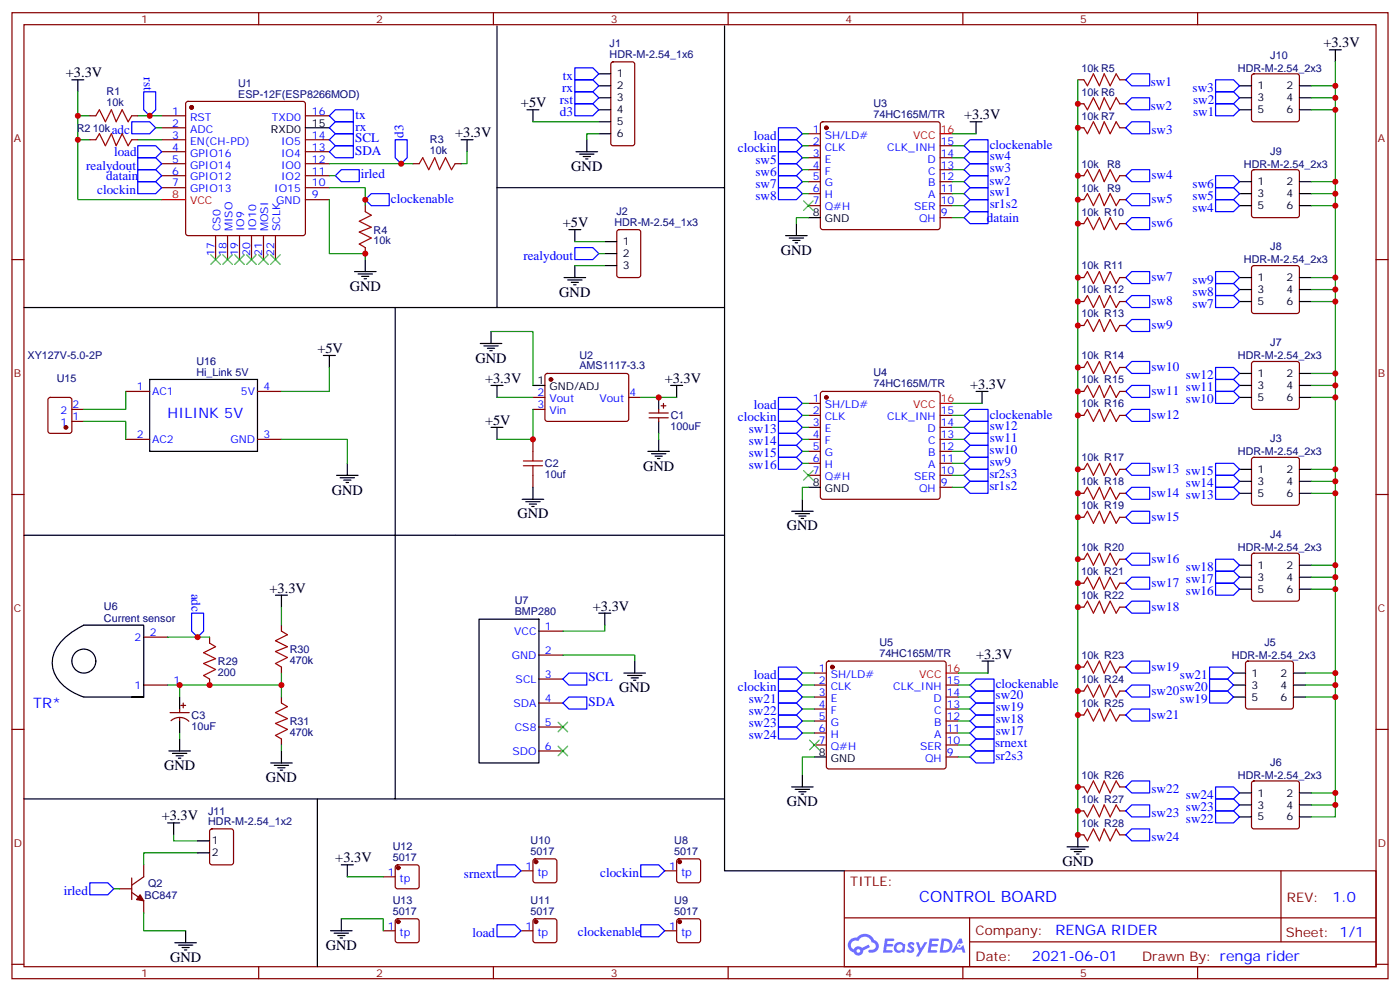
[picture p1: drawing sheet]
<svg xmlns="http://www.w3.org/2000/svg" width="412mm" height="292mm" viewBox="0 0 412 292" stroke-linecap="round" stroke-linejoin="round" font-family="sans-serif">
<g fill="none" stroke="#870000" stroke-width=".35">
<path d="M3.5 3.7h405.4v284.4h-405.4zM7.1 7.3h398.2v277.3h-398.2zM76.2 3.7v3.6M145.3 3.7v3.6M214.5 3.7v3.6M283.6 3.7v3.6M352.8 3.7v3.6M3.5 76.4h3.6M405.3 76.4h3.6M3.5 145.6h3.6M405.3 145.6h3.6M3.5 214.7h3.6"/>
<path d="M405.3 214.7h3.6M248.7 256.3h156.6v28.3h-156.6zM377.3 256.4v20.8M248.7 270.2h156.5M285.6 277.2h119.6M285.6 270.2v14.1M3.5 283.8h3.6M76.2 284.6v3.5M145.3 284.6v3.5M214.5 284.6v3.5M283.6 284.6v3.5M352.8 284.6v3.5"/>
<path d="M405.3 283.8h3.6"/>
</g>
<g fill="#5487ff">
<path d="M267.7 277.5a1.22 1.22 0 0 1 1.7 .3l-.4 .5a.47 .47 0 0 0-.3-.4 .47 .47 0 0 0-.5 .2l.1 .3a1.14 1.14 0 0 1 .8 1.7 1.14 1.14 0 0 1-1.9 0l-.2-.2 .5-.5 .7 .4a.29 .29 0 0 0 .3-.3 .29 .29 0 0 0-.2-.3 1.04 1.04 0 0 1-.6-1.7z"/>
<path d="M260.7 276.3h2.4l.3 .1-.2 .5-1.8 .1-.1 .9h1.5l.3 .3-.3 .4h-1.6l-.2 1.1h1.7l.2 .3-.2 .4h-2.6z"/>
<path d="M273.8 276.3h2.4l.3 .1-.1 .5-1.8 .1-.2 .9h1.6l.3 .3-.4 .4h-1.6l-.1 1.1h1.7l.2 .3-.2 .4h-2.6z"/>
<path d="M282.6 276.3h.7l.3 1.2-.6 .3a.69 .69 0 0 0-1 .3 .69 .69 0 0 0 .4 1 .69 .69 0 0 0 .9-.6l.5-.3 .6 2.2h-.8l-.2-.9h-1.8l-.5 .9h-.8z"/>
<path d="M269.8 277.3h.8l.6 1.9 1.1-1.9h.9l-2.6 4.2h-.8l.9-1.5z"/>
<path d="M277.4 276.3l-.6 4.1h1.3a2.11 2.11 0 0 0 2.5-2.1 2.11 2.11 0 0 0-2.5-2zM278.1 277a1.39 1.39 0 0 1 1.7 1.4 1.39 1.39 0 0 1-1.8 1.3h-.3z"/>
<path d="M263.7 277.9a1.54 1.54 0 0 0-.1 2.1 1.54 1.54 0 0 0 2.2 .2l.6 .2 .3-2.3-.2-.2-.4-.1a1.49 1.49 0 0 0-2.4 .1zM264 278.9a.94 .94 0 0 1 1.8 0 .94 .94 0 0 1-1.8 0z"/>
<path d="M250.4 276.6a2.18 2.18 0 0 0 1.1 3.8 1.44 1.44 0 0 0 1.6 .9 1.44 1.44 0 0 0 1.2-1.5l2-1-.5-.7-1.9 .9a1.47 1.47 0 0 0-2.4 .5 1.39 1.39 0 0 1-.7-2 1.39 1.39 0 0 1 2-.5 2.12 2.12 0 0 1 2.2-1.3 2.12 2.12 0 0 1 1.9 1.7 1.14 1.14 0 0 1 1.1 1.4 1.14 1.14 0 0 1-1.7 .8 .43 .43 0 0 0-.5 .3 .43 .43 0 0 0 .4 .5 1.98 1.98 0 0 0 2.5-1.2 1.98 1.98 0 0 0-1.2-2.5 3.1 3.1 0 0 0-5.3-.7l-.9 .1zM252.3 279.9a.55 .55 0 0 1 1.1 0 .55 .55 0 0 1-1.1 0z"/>
<circle cx="282.6" cy="278.4" r=".26"/>
</g>
<g fill="#870000" stroke="#870000" stroke-width=".35">
<path d="M41.3 263.4l1 1.7-2.1-.3z"/>
<circle cx="56.4" cy="31.6" r=".53"/>
<circle cx="162.3" cy="111.7" r=".53"/>
<circle cx="243.4" cy="37.6" r=".53"/>
<circle cx="243.4" cy="117" r=".53"/>
<circle cx="245.2" cy="196.4" r=".53"/>
<circle cx="200.2" cy="253.7" r=".53"/>
<circle cx="200.2" cy="271.3" r=".53"/>
<circle cx="157.9" cy="253.7" r=".53"/>
<circle cx="157.9" cy="271.3" r=".53"/>
<circle cx="117.3" cy="255.4" r=".53"/>
<circle cx="117.3" cy="271.3" r=".53"/>
<circle cx="19.4" cy="125.8" r=".53"/>
</g>
<g fill="none" stroke="#870000" stroke-width=".35">
<path d="M180.2 18.4l.4-.2h5.7l.6 .4 .1 23.6-.5 .6-5.9 .1-.6-.5-.1-23.5zM26.5 34.1h1.7M38.8 34.1h1.8M47.6 34.1h7.1M47.6 37.6h7.1M54.9 30.1l.5-.3h33.9l.5 .3 .2 .5v38.1l-.3 .4-.4 .3h-33.9l-.5-.3-.2-.4v-38.1zM90 34.1h7M238.1 39.4h3.6M241.9 36l.5-.2h33.8l.5 .2 .2 .5v30.4l-.2 .5-.5 .2h-33.8l-.5-.2-.2-.5v-30.4zM317.5 37.6h1.8M317.5 23.5h1.8M317.5 30.6h1.8"/>
<path d="M329.8 37.6h1.8M329.8 23.5h1.8M329.8 30.6h1.8M368.9 21.9l.5-.2h12.7l.5 .2 .2 .5v12.7l-.3 .5-.4 .2h-12.7l-.5-.2-.2-.5v-12.7zM26.5 41.1h1.7M38.8 41.1h1.8M47.6 41.1h7.1M47.6 44.7h7.1M47.6 48.2h7.1M47.6 51.7h7.1M47.6 55.2h7.1M90 41.1h7"/>
<path d="M90 44.7h7M90 48.2h7M90 51.7h7M90 55.2h7M90 58.8h7M121.7 48.2h1.8M134.1 48.2h1.7M238.1 42.9h3.6M238.1 46.4h3.6M238.1 50h3.6M238.1 53.5h3.6M238.1 57h3.6"/>
<path d="M276.9 42.9h3.6M276.9 46.4h3.6M276.9 50h3.6M276.9 53.5h3.6M276.9 57h3.6M317.5 51.7h1.8M317.5 58.8h1.8M329.8 51.7h1.8M329.8 58.8h1.8M368.9 50.2l.5-.2h12.7l.5 .2 .2 .5v12.7l-.3 .5-.4 .2h-12.7l-.5-.3-.2-.4v-12.7zM63.5 69.4v7M67 69.4v7"/>
<path d="M70.6 69.4v7M74.1 69.4v7M77.6 69.4v7M81.1 69.4v7M107.6 60.5v1.8M107.6 72.9v1.7M181.9 67.8l.5-.2h5.6l.7 .4v13l-.4 .6-5.9 .1-.7-.5v-12.9zM238.1 60.5h3.6M276.9 60.5h3.6M276.9 64.1h3.6M317.5 65.8h1.8M329.8 65.8h1.8"/>
<path d="M368.9 78.4l.5-.2h12.7l.5 .2 .2 .5v12.7l-.3 .5-.4 .2h-12.7l-.5-.2-.2-.5v-12.7zM317.5 81.7h1.8M317.5 88.8h1.8M317.5 95.8h1.8M329.8 81.7h1.8M329.8 88.8h1.8M329.8 95.8h1.8M14.3 117.2l.5-.2h5.7l.6 .4 .1 9.5-.5 .6-5.9 .1-.6-.5-.1-9.4zM37 115.2h7.1M75.8 115.2h7.1M157 117h3.5M160.7 110.1l.5-.2 23.6 .1 .4 .6-.1 13-.6 .4h-23.6l-.4-.7v-12.7z"/>
<path d="M185.2 117h3.5M194.7 119.5h1.4M195.4 118.7v1.5M238.1 118.7h3.6M241.9 115.4l.5-.2h33.8l.5 .2 .2 .5v30.4l-.2 .5-.5 .2h-33.8l-.5-.3-.2-.4v-30.4zM317.5 108.2h1.8M317.5 115.2h1.8M329.8 108.2h1.8M329.8 115.2h1.8M368.9 106.6l.5-.2h12.7l.5 .2 .2 .5v12.7l-.3 .5-.4 .2h-12.7l-.5-.2-.2-.5v-12.7zM21.2 120.5h3.5M21.2 124h3.5"/>
<path d="M37 129.3h7.1M75.8 129.3h7.1M157 120.5h3.5M157 129.3v3.6M157 139.9v3.5M191.2 121.6h5.6M191.2 123h5.6M194 120.5v1.1M194 123v1M238.1 122.3h3.6M238.1 125.8h3.6M238.1 129.3h3.6"/>
<path d="M238.1 132.9h3.6M238.1 136.4h3.6M238.1 139.9h3.6M276.9 122.3h3.6M276.9 125.8h3.6M276.9 129.3h3.6M276.9 132.9h3.6M276.9 136.4h3.6M276.9 139.9h3.6M317.5 122.3h1.8M317.5 138.1h1.8M329.8 122.3h1.8"/>
<path d="M329.8 138.1h1.8M368.9 134.8l.5-.2h12.7l.5 .2 .2 .5v12.7l-.3 .5-.4 .2h-12.7l-.5-.2-.2-.5v-12.7zM276.9 143.4h3.6M317.5 145.2h1.8M317.5 152.3h1.8M329.8 145.2h1.8M329.8 152.3h1.8M317.5 164.6h1.8M317.5 171.7h1.8M317.5 178.7h1.8M329.8 164.6h1.8M329.8 171.7h1.8"/>
<path d="M329.8 178.7h1.8M368.9 163l.5-.2h12.7l.5 .2 .2 .5v12.7l-.3 .5-.4 .3h-12.7l-.5-.3-.2-.5v-12.7zM42.3 187.5h7.1M61.7 187.5v1.8M61.7 199.9v1.7M82.9 184v1.8M82.9 196.4v1.7M158.7 185.8h7.1M158.7 192.8h7.1M158.7 199.9h7.1M239.9 198.1h3.5M243.7 194.8l.4-.2h33.9l.5 .2 .2 .5v30.3l-.2 .5-.5 .2h-33.9l-.5-.2-.2-.5v-30.3z"/>
<path d="M317.5 196.4h1.8M329.8 196.4h1.8M367.1 194.8l.5-.2h12.7l.5 .2 .2 .5v12.7l-.2 .5-.5 .2h-12.7l-.5-.2-.2-.5v-12.7zM42.3 201.6h7.1M50.1 209.8h5.6M50.4 212.1a3.8 3.8 0 0 1 5.2 .2M52.9 208.7v1.1M52.9 211.2v1M53.3 207.6h1.4M54 206.9v1.5M82.9 205.2v1.7M82.9 217.5v1.8"/>
<path d="M158.7 206.9h7.1M158.7 214h7.1M239.9 201.6h3.5M239.9 205.2h3.5M239.9 208.7h3.5M239.9 212.2h3.5M239.9 215.8h3.5M239.9 219.3h3.5M278.7 201.6h3.5M278.7 205.2h3.5M278.7 208.7h3.5M278.7 212.2h3.5"/>
<path d="M278.7 215.8h3.5M278.7 219.3h3.5M317.5 203.4h1.8M317.5 210.5h1.8M329.8 203.4h1.8M329.8 210.5h1.8M158.7 221.1h7.1M278.7 222.8h3.5M317.5 231.6h1.8M317.5 238.7h1.8M329.8 231.6h1.8M329.8 238.7h1.8"/>
<path d="M368.9 230.1l.5-.2h12.7l.5 .2 .2 .5v12.7l-.3 .5-.4 .2h-12.7l-.5-.3-.2-.4v-12.7zM38.8 258.4v6.4M42.3 254.6v3.5l-3.5 2.5M62 244.2l.4-.2h5.7l.6 .4 .1 9.5-.5 .6-5.9 .1-.6-.5-.1-9.4zM112.9 258.1h3.5M116.7 254.8l.4-.2h5.7l.5 .2 .2 .5v5.6l-.3 .5-.4 .2h-5.7l-.5-.2-.2-.5v-5.6zM153.5 256.3h3.5M157.2 253l.5-.2h5.6l.5 .2 .2 .5v5.7l-.2 .4-.5 .3h-5.6l-.5-.3-.2-.4v-5.7zM195.8 256.3h3.5M199.6 253l.4-.2h5.7l.5 .2 .2 .5v5.7l-.3 .4-.4 .3h-5.7l-.5-.3-.2-.4v-5.7zM317.5 245.7h1.8M329.8 245.7h1.8"/>
<path d="M35.3 261.6h3.5M38.8 262.7l3.5 2.4v3.6M112.9 274h3.5M116.7 270.6l.4-.2h5.7l.5 .2 .2 .5v5.7l-.3 .5-.4 .2h-5.7l-.5-.2-.2-.5v-5.7zM153.5 274h3.5M157.2 270.6l.5-.2h5.6l.5 .2 .2 .5v5.7l-.2 .5-.5 .2h-5.6l-.5-.2-.2-.5v-5.7zM195.8 274h3.5M199.6 270.6l.4-.2h5.7l.5 .2 .2 .5v5.7l-.3 .5-.4 .2h-5.7l-.5-.2-.2-.5v-5.7z"/>
</g>
<path d="M276.9 39.4h3.6M47.6 58.8h7.1M276.9 118.7h3.6M278.7 198.1h3.5" fill="none" stroke="#f00" stroke-width=".35"/>
<g fill="none" stroke="#000" stroke-width=".35">
<path d="M146.4 7.6v82.9h-139.3M213.4 7.6v248.7h35.3M391.6 14.7h3.5M393.3 14.7v3.5M21.2 23.5h3.5M22.9 23.5v3.5M90 37.6h7M155.2 32.3h3.5M157 32.3v3.5M176.4 21.7h3.5M176.4 25.3h3.5M176.4 28.8h3.5"/>
<path d="M176.4 32.3h3.5M176.4 35.8h3.5M176.4 39.4h3.5M285.8 35.8h3.5M287.5 35.8v3.6M365.1 25.3h3.6M365.1 28.8h3.6M365.1 32.3h3.6M382.8 25.3h3.5M382.8 28.8h3.5M382.8 32.3h3.5M135.8 41.1h3.5"/>
<path d="M137.6 41.1v3.6M146.4 55.2h67M169.7 44.7h6.3M170.7 45.4h4.3M171.8 46.1h2.1M172.5 46.8h.7M172.9 41.1v3.6M365.1 53.5h3.6M365.1 57h3.6M382.8 53.5h3.5M382.8 57h3.5M104.4 79.9h6.4"/>
<path d="M107.6 76.4v3.5M167.6 67.6h3.5M169.3 67.6v3.5M169.3 78.2v3.5M178.2 78.2h3.5M178.2 71.1h3.5M178.2 74.6h3.5M231.4 69.4h6.4M232.5 70.1h4.2M233.5 70.8h2.2M234.2 71.5h.7M234.6 65.8v3.6"/>
<path d="M238.1 64.1h3.6M365.1 60.5h3.6M382.8 60.5h3.5M105.5 80.6h4.2M106.5 81.4h2.2M107.2 82.1h.7M116.4 90.5v144.7h-109.3M144.6 97.6v3.5M146.4 90.5h67M166.2 81.7h6.3M167.2 82.4h4.2M168.3 83.1h2.1"/>
<path d="M169 83.8h.7M365.1 81.7h3.6M365.1 85.2h3.6M365.1 88.8h3.6M382.8 81.7h3.5M382.8 85.2h3.5M382.8 88.8h3.5M44.1 111.7h31.7v21.2h-31.7zM95.2 104.6h3.6M97 104.6v3.6M141.5 101.1h6.3M142.5 101.8h4.3"/>
<path d="M143.6 102.5h2.1M144.3 103.2h.7M144.6 113.5h3.6M146.4 113.5v3.5M157 113.5h3.5M194 117v3.5M197.6 113.5h3.5M199.3 113.5v3.5M287.5 115.2h3.5M289.3 115.2v3.5M365.1 113.5h3.6M365.1 109.9h3.6"/>
<path d="M365.1 117h3.6M382.8 113.5h3.5M382.8 109.9h3.5M382.8 117h3.5M99.1 139.9h6.4M102.3 136.4v3.5M144.6 125.8h3.6M146.4 125.8v3.5M190.9 132.9h6.3M191.9 133.6h4.2M193 134.3h2.1M193.7 135h.7"/>
<path d="M194 124v3.6M194 129.3v3.6M365.1 138.1h3.6M382.8 138.1h3.5M7.1 157.6h206.3M100.2 140.6h4.2M101.2 141.3h2.2M102 142h.7M153.8 147h6.4M154.9 147.7h4.2M155.9 148.4h2.1M156.6 149.1h.7"/>
<path d="M157 143.4v3.6M233.2 150.5h6.3M234.2 151.2h4.3M235.3 151.9h2.1M236 152.6h.7M236.4 147v3.5M238.1 143.4h3.6M365.1 141.7h3.6M365.1 145.2h3.6M382.8 141.7h3.5M382.8 145.2h3.5M81.1 175.2h3.6"/>
<path d="M82.9 175.2v3.5M365.1 166.4h3.6M365.1 169.9h3.6M365.1 173.4h3.6M382.8 166.4h3.5M382.8 169.9h3.5M382.8 173.4h3.5M141.1 182.2h17.6v42.4h-17.6zM176.4 180.5h3.5M178.2 180.5v3.5M183.8 198.1h6.3M184.9 198.8h4.2"/>
<path d="M185.9 199.5h2.1M187 194.6v3.5M289.3 194.6h3.5M291 194.6v3.5M363.4 198.1h3.5M381 198.1h3.5M38.8 205.2h3.5h-17.6a12.9 12.9 0 0 1-9.2-8.7 9.4 9.4 0 0 1 3.8-8.9l3.3-2.4 2.1-1.2h17.6v21.2M52.9 205.2v3.5M52.9 212.2v3.6M52.9 217.5v3.6M186.6 200.2h.7M363.4 201.6h3.5"/>
<path d="M363.4 205.2h3.5M381 201.6h3.5M381 205.2h3.5M49.7 221.1h6.4M50.8 221.8h4.2M51.9 222.5h2.1M52.6 223.2h.7M79.7 224.6h6.4M80.8 225.3h4.2M81.8 226h2.2M82.5 226.7h.8M82.9 221.1v3.5"/>
<path d="M93.5 235.2v49.4M116.4 235.2h97M233.2 231.6h6.3M234.2 232.3h4.3M235.3 233h2.1M236 233.8h.7M236.4 228.1v3.5M239.9 222.8h3.5M365.1 233.4h3.6M365.1 236.9h3.6M382.8 233.4h3.5M382.8 236.9h3.5"/>
<path d="M49.4 242.2h3.5M51.2 242.2v3.5M58.2 247.5h3.5M58.2 251h3.5M100.5 254.6h3.6M102.3 254.6v3.5M314.3 249.3h6.4M315.4 250h4.2M316.4 250.7h2.2M317.1 251.4h.8M317.5 245.7v3.6M365.1 240.5h3.6"/>
<path d="M382.8 240.5h3.5M51.5 277.5h6.4M52.6 278.2h4.2M53.6 278.9h2.1M54.3 279.6h.7M54.7 274v3.5M97.4 274h6.3M98.4 274.7h4.3M99.5 275.4h2.1M100.2 276.1h.7M100.5 270.4v3.6"/>
<circle cx="24.7" cy="194.6" r="3.5"/>
</g>
<g fill="none" stroke="#3c3" stroke-width=".35">
<path d="M236.7 59.1l2.8 2.8M239.5 59.1l-2.8 2.8M62.1 75l2.8 2.8M64.9 75l-2.8 2.8M65.6 75l2.8 2.8M68.4 75l-2.8 2.8M69.1 75l2.9 2.8M72 75l-2.9 2.8M72.7 75l2.8 2.8M75.5 75l-2.8 2.8M76.2 75l2.8 2.8M79 75l-2.8 2.8"/>
<path d="M79.7 75l2.8 2.8M82.5 75l-2.8 2.8M236.7 138.5l2.8 2.8M239.5 138.5l-2.8 2.8M164.4 219.6l2.8 2.9M164.4 212.6l2.8 2.8M167.2 219.6l-2.8 2.9M167.2 212.6l-2.8 2.8M238.5 217.9l2.8 2.8M241.3 217.9l-2.8 2.8"/>
</g>
<g fill="none" stroke="#008700" stroke-width=".35">
<path d="M393.3 18.2v7.1M22.9 27v7.1h3.6M22.9 34.1v7h3.6M40.6 34.1h7M45.9 37.6h1.7M157 35.8h19.4M176.4 39.4h-3.5v1.7M236.4 39.4h1.7M280.5 39.4h7M317.5 23.5v222.2M386.3 25.3h7v215.2h-7M386.3 32.3h7"/>
<path d="M386.3 28.8h7M22.9 41.1v17.7h24.7M40.6 41.1h7M97 55.2h10.6v5.3M97 58.8v15.8h10.6v1.8M97 48.2h24.7M97 51.7h1.8M137.6 44.7v3.5h-1.8M236.4 57h1.7M236.4 53.5h1.7M236.4 50h1.7M236.4 46.4h1.7"/>
<path d="M236.4 42.9h1.7M280.5 57h3.5M280.5 53.5h3.5M280.5 50h3.5M280.5 46.4h3.5M280.5 42.9h3.5M386.3 57h7M386.3 53.5h7M169.3 71.1h8.9M169.3 78.2h8.9M176.4 74.6h1.8M238.1 64.1h-3.5v1.7"/>
<path d="M280.5 60.5h3.5M280.5 64.1h3.5M386.3 60.5h7M144.6 97.6h12.4v15.9M386.3 88.8h7M386.3 85.2h7M386.3 81.7h7M37 115.2v5.3h-12.3M97 108.2v7h-14.1M146.4 117h10.6M188.7 117h10.6M236.4 118.7h1.7"/>
<path d="M280.5 118.7h8.8M386.3 117h7M386.3 113.5h7M386.3 109.9h7M24.7 124h12.3v5.3M82.9 129.3h19.4v7.1M157 120.5v8.8h-10.6M194 127.6v1.7M236.4 136.4h1.7M236.4 132.9h1.7M236.4 129.3h1.7M236.4 125.8h1.7"/>
<path d="M236.4 122.3h1.7M280.5 136.4h3.5M280.5 132.9h3.5M280.5 129.3h3.5M280.5 125.8h3.5M280.5 122.3h3.5M280.5 139.9h3.5M386.3 138.1h7M238.1 143.4h-1.7v3.6M280.5 143.4h3.5M386.3 145.2h7M386.3 141.7h7"/>
<path d="M82.9 178.7v5.3M386.3 173.4h7M386.3 169.9h7M386.3 166.4h7M49.4 187.5h12.3M82.9 198.1v7.1M165.8 192.8h21.2v1.8M178.2 184v1.8h-12.4M236.4 198.1h3.5M282.2 198.1h8.8M384.5 198.1h8.8M49.4 201.6h33.5"/>
<path d="M52.9 201.6v3.6M52.9 215.8v1.7M82.9 219.3v1.8M236.4 215.8h3.5M236.4 212.2h3.5M236.4 208.7h3.5M236.4 205.2h3.5M236.4 201.6h3.5M282.2 215.8h3.6M282.2 212.2h3.6M282.2 208.7h3.6M282.2 205.2h3.6"/>
<path d="M282.2 201.6h3.6M282.2 219.3h3.6M384.5 205.2h8.8M384.5 201.6h8.8M239.9 222.8h-3.5v5.3M282.2 222.8h3.6M386.3 236.9h7M386.3 233.4h7M51.2 245.7v1.8h7M58.2 251h-15.9v3.6M102.3 258.1h10.6M33.5 261.6h1.8"/>
<path d="M42.3 268.7v5.3h12.4M100.5 270.4h12.4v3.6"/>
</g>
<g fill="none" stroke="#00f" stroke-width=".35">
<path d="M169.3 20h5.3l1.8 1.7-1.8 1.8h-5.3zM38.8 35.8h5.3l1.8 1.8-1.8 1.8h-5.3zM42.3 27h3.6v5.3l-1.8 1.8-1.8-1.8zM97 37.6l1.8-1.8h5.3v3.6h-5.3zM98.8 32.3h5.3v3.5h-5.3l-1.8-1.7zM98.8 39.4h5.3v3.5h-5.3l-1.8-1.8zM169.3 23.5h5.3l1.8 1.8-1.8 1.7h-5.3zM169.3 27h5.3l1.8 1.8-1.8 1.8h-5.3zM169.3 30.6h5.3l1.8 1.7-1.8 1.8h-5.3zM229.3 37.6h5.3l1.8 1.8-1.8 1.7h-5.3zM333.4 35.8h5.3v3.6h-5.3l-1.8-1.8zM333.4 28.8h5.3v3.5h-5.3l-1.8-1.7z"/>
<path d="M333.4 21.7h5.3v3.6h-5.3l-1.8-1.8zM358.1 30.6h5.3l1.7 1.7-1.7 1.8h-5.3zM358.1 27h5.3l1.7 1.8-1.7 1.8h-5.3zM358.1 23.5h5.3l1.7 1.8-1.7 1.7h-5.3zM40.6 46.4h5.3l1.7 1.8-1.7 1.8h-5.3zM40.6 42.9h5.3l1.7 1.8-1.7 1.7h-5.3zM40.6 53.5h5.3l1.7 1.7-1.7 1.8h-5.3zM40.6 50h5.3l1.7 1.7-1.7 1.8h-5.3zM97 44.7l1.8-1.8h5.3v3.5h-5.3zM98.8 51.7l1.7-1.7h5.3v3.5h-5.3zM107.6 58.8l1.8-1.8h5.3v3.5h-5.3zM116.4 41.1h3.5v5.3l-1.7 1.8-1.8-1.8z"/>
<path d="M229.3 55.2h5.3l1.8 1.8-1.8 1.8h-5.3zM229.3 51.7h5.3l1.8 1.8-1.8 1.7h-5.3zM229.3 48.2h5.3l1.8 1.8-1.8 1.7h-5.3zM229.3 44.7h5.3l1.8 1.7-1.8 1.8h-5.3zM229.3 41.1h5.3l1.8 1.8-1.8 1.8h-5.3zM284 46.4l1.8-1.7h5.2v3.5h-5.2zM284 50l1.8-1.8h5.2v3.5h-5.2zM284 53.5l1.8-1.8h5.2v3.5h-5.2zM284 57l1.8-1.8h5.2v3.6h-5.2zM284 42.9l1.8-1.8h5.2v3.6h-5.2zM333.4 57h5.3v3.5h-5.3l-1.8-1.7zM333.4 50h5.3v3.5h-5.3l-1.8-1.8z"/>
<path d="M358.1 58.8h5.3l1.7 1.7-1.7 1.8h-5.3zM358.1 55.2h5.3l1.7 1.8-1.7 1.8h-5.3zM358.1 51.7h5.3l1.7 1.8-1.7 1.7h-5.3zM169.3 72.9h5.3l1.8 1.7-1.8 1.8h-5.3zM284 64.1l1.8-1.8h5.2v3.5h-5.2zM284 60.5l1.8-1.7h5.2v3.5h-5.2zM333.4 64.1h5.3v3.5h-5.3l-1.8-1.8zM333.4 79.9h5.3v3.6h-5.3l-1.8-1.8zM358.1 79.9h5.3l1.7 1.8-1.7 1.8h-5.3zM331.6 95.8l1.8-1.7h5.3v3.5h-5.3zM333.4 87h5.3v3.5h-5.3l-1.8-1.7zM358.1 87h5.3l1.7 1.8-1.7 1.7h-5.3z"/>
<path d="M358.1 83.5h5.3l1.7 1.7-1.7 1.8h-5.3zM229.3 117h5.3l1.8 1.7-1.8 1.8h-5.3zM333.4 113.5h5.3v3.5h-5.3l-1.8-1.8zM333.4 106.4h5.3v3.5h-5.3l-1.8-1.7zM358.1 115.2h5.3l1.7 1.8-1.7 1.7h-5.3zM358.1 111.7h5.3l1.7 1.8-1.7 1.7h-5.3zM358.1 108.2h5.3l1.7 1.7-1.7 1.8h-5.3zM229.3 134.6h5.3l1.8 1.8-1.8 1.7h-5.3zM229.3 131.1h5.3l1.8 1.8-1.8 1.7h-5.3zM229.3 127.6h5.3l1.8 1.7-1.8 1.8h-5.3zM229.3 124h5.3l1.8 1.8-1.8 1.8h-5.3zM229.3 120.5h5.3l1.8 1.8-1.8 1.7h-5.3z"/>
<path d="M284 125.8l1.8-1.8h5.2v3.6h-5.2zM284 129.3l1.8-1.7h5.2v3.5h-5.2zM284 132.9l1.8-1.8h5.2v3.5h-5.2zM284 136.4l1.8-1.8h5.2v3.5h-5.2zM284 139.9l1.8-1.8h5.2v3.6h-5.2zM284 122.3l1.8-1.8h5.2v3.5h-5.2zM331.6 122.3l1.8-1.8h5.3v3.5h-5.3zM331.6 138.1l1.8-1.7h5.3v3.5h-5.3zM358.1 139.9h5.3l1.7 1.8-1.7 1.7h-5.3zM358.1 136.4h5.3l1.7 1.7-1.7 1.8h-5.3zM284 143.4l1.8-1.7h5.2v3.5h-5.2zM331.6 152.3l1.8-1.8h5.3v3.5h-5.3z"/>
<path d="M331.6 145.2l1.8-1.8h5.3v3.6h-5.3zM358.1 143.4h5.3l1.7 1.8-1.7 1.8h-5.3zM333.4 177h5.3v3.5h-5.3l-1.8-1.8zM333.4 169.9h5.3v3.5h-5.3l-1.8-1.7zM333.4 162.8h5.3v3.6h-5.3l-1.8-1.8zM358.1 171.7h5.3l1.7 1.7-1.7 1.8h-5.3zM358.1 168.1h5.3l1.7 1.8-1.7 1.8h-5.3zM358.1 164.6h5.3l1.7 1.8-1.7 1.7h-5.3zM56.4 180.5h3.6v5.3l-1.8 1.7-1.8-1.7zM165.8 199.9l1.8-1.8h5.3v3.5h-5.3zM229.3 199.9h5.3l1.8 1.7-1.8 1.8h-5.3zM229.3 196.4h5.3l1.8 1.7-1.8 1.8h-5.3z"/>
<path d="M287.5 199.9h5.3v3.5h-5.3l-1.7-1.8zM333.4 194.6h5.3v3.5h-5.3l-1.8-1.7zM356.3 199.9h5.3l1.8 1.7-1.8 1.8h-5.3zM356.3 196.4h5.3l1.8 1.7-1.8 1.8h-5.3zM165.8 206.9l1.8-1.7h5.3v3.5h-5.3zM229.3 214h5.3l1.8 1.8-1.8 1.7h-5.3zM229.3 210.5h5.3l1.8 1.7-1.8 1.8h-5.3zM229.3 206.9h5.3l1.8 1.8-1.8 1.8h-5.3zM229.3 203.4h5.3l1.8 1.8-1.8 1.7h-5.3zM285.8 208.7l1.7-1.8h5.3v3.6h-5.3zM285.8 215.8l1.7-1.8h5.3v3.5h-5.3zM285.8 219.3l1.7-1.8h5.3v3.6h-5.3z"/>
<path d="M287.5 203.4h5.3v3.5h-5.3l-1.7-1.7zM287.5 210.5h5.3v3.5h-5.3l-1.7-1.8zM331.6 210.5l1.8-1.8h5.3v3.5h-5.3zM331.6 203.4l1.8-1.8h5.3v3.6h-5.3zM356.3 203.4h5.3l1.8 1.8-1.8 1.7h-5.3zM285.8 222.8l1.7-1.7h5.3v3.5h-5.3zM333.4 236.9h5.3v3.6h-5.3l-1.8-1.8zM333.4 229.9h5.3v3.5h-5.3l-1.8-1.8zM358.1 238.7h5.3l1.7 1.8-1.7 1.7h-5.3zM358.1 235.2h5.3l1.7 1.7-1.7 1.8h-5.3zM358.1 231.6h5.3l1.7 1.8-1.7 1.8h-5.3zM26.5 259.9h5.2l1.8 1.7-1.8 1.8h-5.2z"/>
<path d="M146.4 254.6h5.3l1.8 1.7-1.8 1.8h-5.3zM188.7 254.6h5.3l1.8 1.7-1.8 1.8h-5.3zM333.4 244h5.3v3.5h-5.3l-1.8-1.8zM146.4 272.2h5.3l1.8 1.8-1.8 1.7h-5.3zM188.7 272.2h5.3l1.8 1.8-1.8 1.7h-5.3z"/>
</g>
<g fill="none" stroke="#a10000" stroke-width=".35">
<path d="M28.2 34.1l1.1-1.8 1.7 3.5 1.8-3.5 1.4 3.5 1.8-3.5 1.7 3.5 1.1-1.7M319.3 23.5l1 1.8 1.8-3.6 1.7 3.6 1.5-3.6 1.7 3.6 1.8-3.6 1 1.8M319.3 30.6l1 1.7 1.8-3.5 1.7 3.5 1.5-3.5 1.7 3.5 1.8-3.5 1 1.8M319.3 37.6l1 1.8 1.8-3.6 1.7 3.6 1.5-3.6 1.7 3.6 1.8-3.6 1 1.8M28.2 41.1l1.1-1.7 1.7 3.5 1.8-3.5 1.4 3.5 1.8-3.5 1.7 3.5 1.1-1.8M123.5 48.2l1-1.8 1.8 3.6 1.8-3.6 1.4 3.6 1.7-3.6 1.8 3.6 1.1-1.8M319.3 51.7l1-1.7 1.8 3.5 1.7-3.5 1.5 3.5 1.7-3.5 1.8 3.5 1-1.8M319.3 58.8l1-1.8 1.8 3.5 1.7-3.5 1.5 3.5 1.7-3.5 1.8 3.5 1-1.7M107.6 62.3l1.8 1.1-3.6 1.7 3.6 1.8-3.6 1.4 3.6 1.8-3.6 1.7 1.8 1.1M319.3 65.8l1-1.7 1.8 3.5 1.7-3.5 1.5 3.5 1.7-3.5 1.8 3.5 1-1.8M319.3 81.7l1-1.8 1.8 3.6 1.7-3.6 1.5 3.6 1.7-3.6 1.8 3.6 1-1.8M319.3 88.8l1-1.8 1.8 3.5 1.7-3.5 1.5 3.5 1.7-3.5 1.8 3.5 1-1.7"/>
<path d="M319.3 95.8l1-1.7 1.8 3.5 1.7-3.5 1.5 3.5 1.7-3.5 1.8 3.5 1-1.8M319.3 108.2l1-1.8 1.8 3.5 1.7-3.5 1.5 3.5 1.7-3.5 1.8 3.5 1-1.7M319.3 115.2l1-1.7 1.8 3.5 1.7-3.5 1.5 3.5 1.7-3.5 1.8 3.5 1-1.8M154.2 137.1h5.6M154.2 135.7h5.6M157 132.9v2.8M157 137.1v2.8M319.3 122.3l1-1.8 1.8 3.5 1.7-3.5 1.5 3.5 1.7-3.5 1.8 3.5 1-1.7M319.3 138.1l1-1.7 1.8 3.5 1.7-3.5 1.5 3.5 1.7-3.5 1.8 3.5 1-1.8M319.3 145.2l1-1.8 1.8 3.6 1.7-3.6 1.5 3.6 1.7-3.6 1.8 3.6 1-1.8M319.3 152.3l1-1.8 1.8 3.5 1.7-3.5 1.5 3.5 1.7-3.5 1.8 3.5 1-1.7M319.3 164.6l1-1.8 1.8 3.6 1.7-3.6 1.5 3.6 1.7-3.6 1.8 3.6 1-1.8"/>
<path d="M319.3 171.7l1-1.8 1.8 3.5 1.7-3.5 1.5 3.5 1.7-3.5 1.8 3.5 1-1.7M319.3 178.7l1-1.7 1.8 3.5 1.7-3.5 1.5 3.5 1.7-3.5 1.8 3.5 1-1.8M61.7 189.3l1.8 1.1-3.5 1.7 3.5 1.8-3.5 1.4 3.5 1.8-3.5 1.7 1.7 1.1M82.9 185.8l1.8 1-3.6 1.8 3.6 1.8-3.6 1.4 3.6 1.7-3.6 1.8 1.8 1.1M319.3 196.4l1-1.8 1.8 3.5 1.7-3.5 1.5 3.5 1.7-3.5 1.8 3.5 1-1.7M82.9 206.9l1.8 1.1-3.6 1.8 3.6 1.7-3.6 1.4 3.6 1.8-3.6 1.8 1.8 1M319.3 203.4l1-1.8 1.8 3.6 1.7-3.6 1.5 3.6 1.7-3.6 1.8 3.6 1-1.8M319.3 210.5l1-1.8 1.8 3.5 1.7-3.5 1.5 3.5 1.7-3.5 1.8 3.5 1-1.7M319.3 231.6l1 1.8 1.8-3.5 1.7 3.5 1.5-3.5 1.7 3.5 1.8-3.5 1 1.7M319.3 238.7l1 1.8 1.8-3.6 1.7 3.6 1.5-3.6 1.7 3.6 1.8-3.6 1 1.8M319.3 245.7l1 1.8 1.8-3.5 1.7 3.5 1.5-3.5 1.7 3.5 1.8-3.5 1 1.7"/>
</g>
<g fill="#c00">
<circle cx="22.9" cy="34.1" r=".88"/>
<circle cx="22.9" cy="41.1" r=".88"/>
<circle cx="44.1" cy="34.1" r=".88"/>
<circle cx="194" cy="117" r=".88"/>
<circle cx="393.3" cy="236.9" r=".88"/>
<circle cx="393.3" cy="233.4" r=".88"/>
<circle cx="393.3" cy="205.2" r=".88"/>
<circle cx="393.3" cy="201.6" r=".88"/>
<circle cx="393.3" cy="198.1" r=".88"/>
<circle cx="393.3" cy="173.4" r=".88"/>
<circle cx="393.3" cy="169.9" r=".88"/>
<circle cx="393.3" cy="166.4" r=".88"/>
<circle cx="393.3" cy="145.2" r=".88"/>
<circle cx="393.3" cy="141.7" r=".88"/>
<circle cx="393.3" cy="138.1" r=".88"/>
<circle cx="393.3" cy="117" r=".88"/>
<circle cx="393.3" cy="113.5" r=".88"/>
<circle cx="393.3" cy="109.9" r=".88"/>
<circle cx="393.3" cy="88.8" r=".88"/>
<circle cx="393.3" cy="85.2" r=".88"/>
<circle cx="393.3" cy="81.7" r=".88"/>
<circle cx="393.3" cy="60.5" r=".88"/>
<circle cx="393.3" cy="57" r=".88"/>
<circle cx="393.3" cy="53.5" r=".88"/>
<circle cx="393.3" cy="28.8" r=".88"/>
<circle cx="393.3" cy="32.3" r=".88"/>
<circle cx="393.3" cy="25.3" r=".88"/>
<circle cx="317.5" cy="30.6" r=".88"/>
<circle cx="317.5" cy="37.6" r=".88"/>
<circle cx="317.5" cy="51.7" r=".88"/>
<circle cx="317.5" cy="58.8" r=".88"/>
<circle cx="317.5" cy="65.8" r=".88"/>
<circle cx="317.5" cy="81.7" r=".88"/>
<circle cx="317.5" cy="88.8" r=".88"/>
<circle cx="317.5" cy="95.8" r=".88"/>
<circle cx="317.5" cy="108.2" r=".88"/>
<circle cx="317.5" cy="115.2" r=".88"/>
<circle cx="317.5" cy="122.3" r=".88"/>
<circle cx="317.5" cy="152.3" r=".88"/>
<circle cx="317.5" cy="145.2" r=".88"/>
<circle cx="317.5" cy="138.1" r=".88"/>
<circle cx="317.5" cy="178.7" r=".88"/>
<circle cx="317.5" cy="171.7" r=".88"/>
<circle cx="317.5" cy="164.6" r=".88"/>
<circle cx="317.5" cy="210.5" r=".88"/>
<circle cx="317.5" cy="203.4" r=".88"/>
<circle cx="317.5" cy="196.4" r=".88"/>
<circle cx="317.5" cy="231.6" r=".88"/>
<circle cx="317.5" cy="238.7" r=".88"/>
<circle cx="317.5" cy="245.7" r=".88"/>
<circle cx="107.6" cy="58.8" r=".88"/>
<circle cx="118.2" cy="48.2" r=".88"/>
<circle cx="52.9" cy="201.6" r=".88"/>
<circle cx="82.9" cy="201.6" r=".88"/>
<circle cx="61.7" cy="201.6" r=".88"/>
<circle cx="58.2" cy="187.5" r=".88"/>
<circle cx="157" cy="129.3" r=".88"/>
<circle cx="107.6" cy="74.6" r=".88"/>
</g>
<text font-size="4.6" fill="#00f" x="270.8" y="265.4">CONTROL BOARD</text>
<g font-size="4.2">
<text x="389.8" y="14">+3.3V</text>
<text x="19.4" y="22.8">+3.3V</text>
<text x="153.5" y="31.6">+5V</text>
<text x="284" y="35.1">+3.3V</text>
<text x="134.1" y="40.4">+3.3V</text>
<text x="168.3" y="50.3">GND</text>
<text x="165.8" y="66.9">+5V</text>
<text x="230" y="75">GND</text>
<text x="103" y="85.6">GND</text>
<text x="164.7" y="87.3">GND</text>
<text x="93.5" y="103.9">+5V</text>
<text x="140.1" y="106.8">GND</text>
<text x="142.9" y="112.7">+3.3V</text>
<text x="195.8" y="112.7">+3.3V</text>
<text x="285.8" y="114.5">+3.3V</text>
<text x="142.9" y="125.1">+5V</text>
<text x="189.4" y="138.5">GND</text>
<text x="97.7" y="145.6">GND</text>
<text x="152.4" y="152.6">GND</text>
<text x="231.8" y="156.1">GND</text>
<text x="79.4" y="174.5">+3.3V</text>
<text x="174.6" y="179.8">+3.3V</text>
<text x="287.5" y="193.9">+3.3V</text>
<text x="182.4" y="203.8">GND</text>
<text x="48.3" y="226.7">GND</text>
<text x="78.3" y="230.2">GND</text>
<text x="231.8" y="237.3">GND</text>
<text x="47.6" y="241.5">+3.3V</text>
<text x="98.8" y="253.9">+3.3V</text>
<text x="312.9" y="254.9">GND</text>
<text x="96" y="279.6">GND</text>
<text x="50.1" y="283.1">GND</text>
</g>
<g font-size="4.2" fill="#00f">
<text x="49.4" y="123">HILINK 5V</text>
<text x="9.8" y="208.4">TR*</text>
<text x="392.5" y="265.6">1.0</text>
<text x="310.9" y="275.2">RENGA RIDER</text>
<text x="304" y="283">2021-06-01</text>
</g>
<g font-size="3.9" fill="#00f">
<text x="42.3" y="22.7" transform="rotate(90 42.3 22.7)">rst</text>
<text x="165.8" y="23.5">tx</text>
<text x="165.6" y="27">rx</text>
<text x="339" y="25.3">sw1</text>
<text x="351.3" y="27">sw3</text>
<text x="104.7" y="35">tx</text>
<text x="164.9" y="30.6">rst</text>
<text x="164.9" y="34.1">d3</text>
<text x="339" y="32.3">sw2</text>
<text x="351.5" y="34.1">sw1</text>
<text x="351.5" y="30.6">sw2</text>
<text x="32.9" y="39.4">adc</text>
<text x="104.6" y="41.8">SCL</text>
<text x="104.7" y="38.6">rx</text>
<text x="118.9" y="40.6" transform="rotate(-90 118.9 40.6)">d3</text>
<text x="222.1" y="41.1">load</text>
<text x="339.2" y="39.4">sw3</text>
<text x="33.6" y="45.9">load</text>
<text x="104.6" y="45.6">SDA</text>
<text x="217.4" y="44.7">clockin</text>
<text x="291.6" y="43.9">clockenable</text>
<text x="291.6" y="47.1">sw4</text>
<text x="25.4" y="50">realydout</text>
<text x="31.3" y="53">datain</text>
<text x="106.3" y="52.5">irled</text>
<text x="222.5" y="51.7">sw6</text>
<text x="222.5" y="48.2">sw5</text>
<text x="291.6" y="50.7">sw3</text>
<text x="339.2" y="52.8">sw4</text>
<text x="28.6" y="57">clockin</text>
<text x="115.2" y="59.7">clockenable</text>
<text x="222.5" y="58.8">sw8</text>
<text x="222.5" y="55.2">sw7</text>
<text x="291.5" y="54.4">sw2</text>
<text x="291.6" y="57.7">sw1</text>
<text x="339.2" y="59.8">sw5</text>
<text x="351.3" y="58.8">sw5</text>
<text x="351.3" y="55.2">sw6</text>
<text x="290.7" y="65.3">datain</text>
<text x="291.6" y="61.2">sr1s2</text>
<text x="351.3" y="62.3">sw4</text>
<text x="339.2" y="66.9">sw6</text>
<text x="154.2" y="76.4">realydout</text>
<text x="339.2" y="82.8">sw7</text>
<text x="351.3" y="83.5">sw9</text>
<text x="339.2" y="89.8">sw8</text>
<text x="351.3" y="87">sw8</text>
<text x="351.3" y="90.5">sw7</text>
<text x="339.2" y="96.9">sw9</text>
<text x="339.2" y="109.2">sw10</text>
<text x="349.4" y="111.7">sw12</text>
<text x="339.2" y="116.3">sw11</text>
<text x="349.4" y="118.7">sw10</text>
<text x="349.4" y="115.2">sw11</text>
<text x="217.4" y="124">clockin</text>
<text x="222.1" y="120.5">load</text>
<text x="291.6" y="123.2">clockenable</text>
<text x="339.2" y="123.3">sw12</text>
<text x="220.6" y="131.1">sw14</text>
<text x="220.6" y="127.6">sw13</text>
<text x="291.6" y="130">sw11</text>
<text x="291.6" y="126.5">sw12</text>
<text x="220.6" y="134.6">sw15</text>
<text x="291.5" y="133.6">sw10</text>
<text x="291.6" y="137.1">sw9</text>
<text x="220.6" y="138.1">sw16</text>
<text x="291.5" y="140.8">sr2s3</text>
<text x="339.2" y="139.2">sw13 sw15</text>
<text x="349.4" y="143.4">sw14</text>
<text x="291.5" y="144.3">sr1s2</text>
<text x="339.2" y="146.3">sw14 sw13</text>
<text x="339.2" y="153.3">sw15</text>
<text x="339.2" y="165.7">sw16</text>
<text x="339.2" y="172.7">sw17</text>
<text x="349.4" y="171.7">sw17</text>
<text x="349.4" y="168.1">sw18</text>
<text x="56.4" y="174.7" transform="rotate(90 56.4 174.7)">adc</text>
<text x="339.2" y="179.8">sw18</text>
<text x="349.4" y="175.2">sw16</text>
<text x="339.2" y="197.4">sw19</text>
<text x="173.4" y="200.6">SCL</text>
<text x="217.4" y="203.4">clockin</text>
<text x="222.1" y="199.9">load</text>
<text x="293.3" y="202.6">clockenable</text>
<text x="347.6" y="203.4">sw20</text>
<text x="347.6" y="199.9">sw21</text>
<text x="173.4" y="207.9">SDA</text>
<text x="220.6" y="206.9">sw21</text>
<text x="293.3" y="205.9">sw20</text>
<text x="293.3" y="209.4">sw19</text>
<text x="339.2" y="204.5">sw20</text>
<text x="347.6" y="206.9">sw19</text>
<text x="220.6" y="214">sw23</text>
<text x="220.6" y="210.5">sw22</text>
<text x="293.3" y="212.9">sw18</text>
<text x="339.2" y="211.5">sw21</text>
<text x="220.6" y="217.5">sw24</text>
<text x="293.1" y="220">srnext</text>
<text x="293.3" y="216.5">sw17</text>
<text x="293.2" y="223.7">sr2s3</text>
<text x="339.2" y="233.4">sw22</text>
<text x="349.4" y="238.7">sw23</text>
<text x="349.4" y="235.2">sw24</text>
<text x="339.2" y="240.5">sw23</text>
<text x="349.4" y="242.2">sw22</text>
<text x="339.2" y="247.5">sw24</text>
<text x="18.8" y="263.4">irled</text>
<text x="136.7" y="258.3">srnext</text>
<text x="176.8" y="258.1">clockin</text>
<text x="139.2" y="275.7">load</text>
<text x="170.3" y="275.6">clockenable</text>
</g>
<g font-size="3.9" fill="#800">
<text x="250.5" y="260.9">TITLE:</text>
<text x="379.1" y="265.6">REV:</text>
<text x="287.4" y="275.1">Company:</text>
<text x="378.7" y="275.7">Sheet: 1/1</text>
<text x="287.4" y="282.8">Date:</text>
<text x="336.4" y="282.9">Drawn By: renga rider</text>
</g>
<g font-size="3.2" fill="#800">
<text x="41.6" y="6.7">1</text>
<text x="110.8" y="6.7">2</text>
<text x="179.9" y="6.7">3</text>
<text x="249.1" y="6.7">4</text>
<text x="318.2" y="6.7">5</text>
<text x="4.1" y="41.8">A</text>
<text x="405.9" y="41.8">A</text>
<text x="4.1" y="111">B</text>
<text x="405.9" y="111">B</text>
<text x="4.1" y="180.1">C</text>
<text x="405.9" y="180.1">C</text>
<text x="4.1" y="249.3">D</text>
<text x="405.9" y="249.3">D</text>
<text x="41.6" y="287.5">1</text>
<text x="110.8" y="287.5">2</text>
<text x="179.9" y="287.5">3</text>
<text x="249.1" y="287.5">4</text>
<text x="318.2" y="287.5">5</text>
</g>
<g font-size="3.2" fill="#000080">
<text x="179.6" y="17.1">HDR-M-2.54_1x6</text>
<text x="179.6" y="13.9">J1</text>
<text x="374.2" y="17.3">J10</text>
<text x="318.6" y="21.1">10k R5</text>
<text x="364.7" y="21.1">HDR-M-2.54_2x3</text>
<text x="31.4" y="28.1">R1</text>
<text x="70.2" y="28.8">ESP-12F(ESP8266MOD)</text>
<text x="70.2" y="25.7">U1</text>
<text x="318.6" y="28.2">10k R6</text>
<text x="31.4" y="31.3">10k</text>
<text x="257.3" y="34.6">74HC165M/TR</text>
<text x="257.3" y="31.4">U3</text>
<text x="318.6" y="35.2">10k R7</text>
<text x="22.6" y="38.7">R2</text>
<text x="27.3" y="38.7">10k</text>
<text x="126.7" y="45.4">10k</text>
<text x="126.7" y="42.2">R3</text>
<text x="374.2" y="45.5">J9</text>
<text x="318.5" y="49.3">10k</text>
<text x="326.1" y="49.3">R8</text>
<text x="366.4" y="49.3">HDR-M-2.54_2x3</text>
<text x="318.5" y="56.4">10k</text>
<text x="326.1" y="56.4">R9</text>
<text x="181.6" y="63.4">J2</text>
<text x="318.5" y="63.4">10k R10</text>
<text x="110.1" y="71.9">10k</text>
<text x="110.1" y="68.7">R4</text>
<text x="181" y="66.5">HDR-M-2.54_1x3</text>
<text x="366.4" y="77.6">HDR-M-2.54_2x3</text>
<text x="374.2" y="73.7">J8</text>
<text x="318.5" y="79.3">10k R11</text>
<text x="318.5" y="86.4">10k R12</text>
<text x="318.5" y="93.4">10k R13</text>
<text x="374.2" y="101.9">J7</text>
<text x="8.1" y="105.8">XY127V-5.0-2P</text>
<text x="57.9" y="107.4">U16</text>
<text x="170.7" y="105.6">U2</text>
<text x="318.6" y="105.8">10k R14</text>
<text x="364.7" y="105.7">HDR-M-2.54_2x3</text>
<text x="16.7" y="112.5">U15</text>
<text x="57.9" y="110.6">Hi_Link 5V</text>
<text x="170.7" y="108.7">AMS1117-3.3</text>
<text x="257.3" y="114">74HC165M/TR</text>
<text x="257.3" y="110.8">U4</text>
<text x="318.6" y="112.8">10k R15</text>
<text x="318.5" y="119.9">10k R16</text>
<text x="197.6" y="123.4">C1</text>
<text x="197.6" y="126.6">100uF</text>
<text x="374.2" y="130.2">J3</text>
<text x="160.5" y="137.5">C2</text>
<text x="318.6" y="135.8">10k R17</text>
<text x="364.7" y="134">HDR-M-2.54_2x3</text>
<text x="160.5" y="140.7">10uf</text>
<text x="318.5" y="142.8">10k R18</text>
<text x="318.5" y="149.9">10k R19</text>
<text x="374.2" y="158.4">J4</text>
<text x="318.5" y="162.2">10k R20</text>
<text x="364.7" y="162.2">HDR-M-2.54_2x3</text>
<text x="318.5" y="169.3">10k R21</text>
<text x="30.6" y="179.6">U6</text>
<text x="151.6" y="177.9">U7</text>
<text x="318.5" y="176.3">10k R22</text>
<text x="30.6" y="183">Current sensor</text>
<text x="151.6" y="181.1">BMP280</text>
<text x="259" y="190.2">U5</text>
<text x="372.4" y="190.1">J5</text>
<text x="64.2" y="195.7">R29</text>
<text x="85.4" y="195.4">470k</text>
<text x="85.4" y="192.2">R30</text>
<text x="259" y="193.3">74HC165M/TR</text>
<text x="318.6" y="194">10k R23</text>
<text x="362.9" y="193.9">HDR-M-2.54_2x3</text>
<text x="64.2" y="198.9">200</text>
<text x="318.6" y="201">10k R24</text>
<text x="318.6" y="208.1">10k R25</text>
<text x="56.4" y="214.8">10uF</text>
<text x="56.4" y="211.6">C3</text>
<text x="85.4" y="213.4">R31</text>
<text x="85.4" y="216.6">470k</text>
<text x="374.2" y="225.4">J6</text>
<text x="318.6" y="229.3">10k R26</text>
<text x="364.7" y="229.2">HDR-M-2.54_2x3</text>
<text x="61.3" y="239.8">J11</text>
<text x="318.6" y="236.3">10k R27</text>
<text x="61.3" y="242.9">HDR-M-2.54_1x2</text>
<text x="318.6" y="243.4">10k R28</text>
<text x="115.7" y="250.2">U12</text>
<text x="156.3" y="251.7">5017</text>
<text x="156.3" y="248.5">U10</text>
<text x="198.6" y="251.7">5017</text>
<text x="198.6" y="248.5">U8</text>
<text x="115.7" y="253.5">5017</text>
<text x="43.7" y="261">Q2</text>
<text x="42.6" y="264.5">BC847</text>
<text x="115.7" y="269.3">5017</text>
<text x="115.7" y="266.1">U13</text>
<text x="156.3" y="269.3">5017</text>
<text x="156.3" y="266.1">U11</text>
<text x="198.6" y="269.3">5017</text>
<text x="198.6" y="266.1">U9</text>
</g>
<g font-size="3.2">
<text x="181.7" y="22.8">1</text>
<text x="181.7" y="26.3">2</text>
<text x="181.7" y="29.8">3</text>
<text x="370.4" y="26.3">1</text>
<text x="370.4" y="29.8">3</text>
<text x="379" y="26.3">2</text>
<text x="379" y="29.8">4</text>
<text x="181.7" y="33.4">4</text>
<text x="370.4" y="33.4">5</text>
<text x="379" y="33.4">6</text>
<text x="79.8" y="39">RXD0</text>
<text x="91.9" y="37.3">15</text>
<text x="181.7" y="36.9">5</text>
<text x="181.7" y="40.4">6</text>
<text x="370.4" y="54.5">1</text>
<text x="370.4" y="58.1">3</text>
<text x="379" y="54.5">2</text>
<text x="379" y="58.1">4</text>
<text x="239.5" y="63.7">8</text>
<text x="243" y="65.5">GND</text>
<text x="370.4" y="61.6">5</text>
<text x="379" y="61.6">6</text>
<text x="183.4" y="72.2">1</text>
<text x="183.4" y="75.7">2</text>
<text x="183.4" y="79.2">3</text>
<text x="370.4" y="82.8">1</text>
<text x="379" y="82.8">2</text>
<text x="370.4" y="86.3">3</text>
<text x="370.4" y="89.8">5</text>
<text x="379" y="86.3">4</text>
<text x="379" y="89.8">6</text>
<text x="158.3" y="113.1">1</text>
<text x="370.4" y="111">1</text>
<text x="379" y="111">2</text>
<text x="161.8" y="114.9">GND/ADJ</text>
<text x="370.4" y="114.5">3</text>
<text x="370.4" y="118">5</text>
<text x="379" y="114.5">4</text>
<text x="379" y="118">6</text>
<text x="239.5" y="143.1">8</text>
<text x="370.4" y="139.2">1</text>
<text x="370.4" y="142.7">3</text>
<text x="379" y="139.2">2</text>
<text x="379" y="142.7">4</text>
<text x="243" y="144.9">GND</text>
<text x="370.4" y="146.3">5</text>
<text x="379" y="146.3">6</text>
<text x="370.4" y="167.4">1</text>
<text x="379" y="167.4">2</text>
<text x="370.4" y="171">3</text>
<text x="379" y="171">4</text>
<text x="370.4" y="174.5">5</text>
<text x="379" y="174.5">6</text>
<text x="368.7" y="199.2">1</text>
<text x="368.7" y="202.7">3</text>
<text x="377.2" y="199.2">2</text>
<text x="377.2" y="202.7">4</text>
<text x="368.7" y="206.2">5</text>
<text x="377.2" y="206.2">6</text>
<text x="241.2" y="222.5">8</text>
<text x="244.7" y="224.2">GND</text>
<text x="370.4" y="234.5">1</text>
<text x="370.4" y="238">3</text>
<text x="379" y="234.5">2</text>
<text x="379" y="238">4</text>
<text x="370.4" y="241.5">5</text>
<text x="379" y="241.5">6</text>
<text x="62.4" y="248.6">1</text>
<text x="62.4" y="252.1">2</text>
</g>
<g font-size="3.2" fill="#00f">
<text x="50.7" y="33.7">1</text>
<text x="56" y="35.5">RST</text>
<text x="80.1" y="35.5">TXD0</text>
<text x="91.9" y="33.7">16</text>
<text x="50.7" y="37.3">2</text>
<text x="50.7" y="40.8">3</text>
<text x="56" y="39">ADC</text>
<text x="91.9" y="40.8">14</text>
<text x="239.5" y="39">1</text>
<text x="243" y="40.8">SH/LD#</text>
<text x="50.7" y="44.3">4</text>
<text x="50.7" y="47.8">5</text>
<text x="56" y="42.5">EN(CH-PD)</text>
<text x="56" y="46.1">GPIO16</text>
<text x="82.8" y="46.1">IO4</text>
<text x="82.8" y="42.5">IO5</text>
<text x="91.9" y="47.8">12</text>
<text x="91.9" y="44.3">13</text>
<text x="239.5" y="42.5">2</text>
<text x="239.5" y="46.1">3</text>
<text x="243" y="44.3">CLK</text>
<text x="243" y="47.8">E</text>
<text x="261.3" y="44.3">CLK_INH</text>
<text x="273.2" y="47.8">D</text>
<text x="277.1" y="46.1">14</text>
<text x="277.1" y="42.5">15</text>
<text x="50.7" y="51.4">6</text>
<text x="56" y="49.6">GPIO14</text>
<text x="56" y="53.1">GPIO12</text>
<text x="82.8" y="53.1">IO2</text>
<text x="82.8" y="49.6">IO0</text>
<text x="91.9" y="51.4">11</text>
<text x="239.5" y="49.6">4</text>
<text x="239.5" y="53.1">5</text>
<text x="243" y="51.4">F</text>
<text x="273.4" y="51.4">C</text>
<text x="277.1" y="53.1">12</text>
<text x="277.1" y="49.6">13</text>
<text x="50.7" y="54.9">7</text>
<text x="56" y="56.7">GPIO13</text>
<text x="80.8" y="56.7">IO15</text>
<text x="91.9" y="58.4">9</text>
<text x="91.9" y="54.9">10</text>
<text x="239.5" y="56.7">6</text>
<text x="243" y="54.9">G</text>
<text x="243" y="58.4">H</text>
<text x="273.4" y="54.9">B</text>
<text x="273.5" y="58.4">A</text>
<text x="277.1" y="56.7">11</text>
<text x="81.4" y="60.2">GND</text>
<text x="239.5" y="60.2">7</text>
<text x="243" y="61.9">Q#H</text>
<text x="269.2" y="61.9">SER</text>
<text x="270.7" y="65.5">QH</text>
<text x="277.1" y="63.7">9</text>
<text x="277.1" y="60.2">10</text>
<text x="64.9" y="68.1" transform="rotate(-90 64.9 68.1)">CS0</text>
<text x="68.4" y="68.1" transform="rotate(-90 68.4 68.1)">MISO</text>
<text x="72" y="68.1" transform="rotate(-90 72 68.1)">IO9</text>
<text x="75.5" y="68.1" transform="rotate(-90 75.5 68.1)">IO10</text>
<text x="79" y="68.1" transform="rotate(-90 79 68.1)">MOSI</text>
<text x="82.5" y="68.1" transform="rotate(-90 82.5 68.1)">SCLK</text>
<text x="63.1" y="75.3" transform="rotate(-90 63.1 75.3)">17</text>
<text x="66.7" y="75.3" transform="rotate(-90 66.7 75.3)">18</text>
<text x="70.2" y="75.3" transform="rotate(-90 70.2 75.3)">19</text>
<text x="73.7" y="75.3" transform="rotate(-90 73.7 75.3)">20</text>
<text x="77.3" y="75.3" transform="rotate(-90 77.3 75.3)">21</text>
<text x="80.8" y="75.3" transform="rotate(-90 80.8 75.3)">22</text>
<text x="40.3" y="114.9">1</text>
<text x="44.8" y="116.3">AC1</text>
<text x="71" y="116.3">5V</text>
<text x="77.6" y="114.9">4</text>
<text x="158.3" y="116.6">2</text>
<text x="161.8" y="118.4">Vout</text>
<text x="176.6" y="118.4">Vout</text>
<text x="185.4" y="116.6">4</text>
<text x="239.5" y="118.4">1</text>
<text x="17.8" y="125.4">1</text>
<text x="17.8" y="121.9">2</text>
<text x="21.3" y="123.7">1</text>
<text x="21.3" y="120.2">2</text>
<text x="158.3" y="120.2">3</text>
<text x="161.8" y="121.9">Vin</text>
<text x="239.5" y="121.9">2</text>
<text x="239.5" y="125.4">3</text>
<text x="243" y="120.2">SH/LD#</text>
<text x="243" y="123.7">CLK</text>
<text x="261.3" y="123.7">CLK_INH</text>
<text x="277.1" y="125.4">14</text>
<text x="277.1" y="121.9">15</text>
<text x="40.3" y="129">2</text>
<text x="44.8" y="130.4">AC2</text>
<text x="67.9" y="130.4">GND</text>
<text x="77.6" y="129">3</text>
<text x="239.5" y="129">4</text>
<text x="243" y="127.2">E</text>
<text x="243" y="130.7">F</text>
<text x="273.2" y="127.2">D</text>
<text x="273.4" y="130.7">C</text>
<text x="277.1" y="129">13</text>
<text x="239.5" y="132.5">5</text>
<text x="239.5" y="136">6</text>
<text x="243" y="134.3">G</text>
<text x="243" y="137.8">H</text>
<text x="273.4" y="134.3">B</text>
<text x="273.5" y="137.8">A</text>
<text x="277.1" y="136">11</text>
<text x="277.1" y="132.5">12</text>
<text x="239.5" y="139.6">7</text>
<text x="243" y="141.3">Q#H</text>
<text x="269.2" y="141.3">SER</text>
<text x="277.1" y="143.1">9</text>
<text x="277.1" y="139.6">10</text>
<text x="270.7" y="144.9">QH</text>
<text x="160.5" y="185.4">1</text>
<text x="39.6" y="188.6">2</text>
<text x="44.1" y="187.2">2</text>
<text x="151.4" y="186.8">VCC</text>
<text x="150.8" y="193.9">GND</text>
<text x="160.5" y="192.5">2</text>
<text x="241.2" y="197.8">1</text>
<text x="39.6" y="202.7">1</text>
<text x="51.2" y="201.3">1</text>
<text x="151.9" y="200.9">SCL</text>
<text x="160.5" y="199.5">3</text>
<text x="241.2" y="201.3">2</text>
<text x="244.7" y="199.5">SH/LD#</text>
<text x="244.7" y="203.1">CLK</text>
<text x="263.1" y="203.1">CLK_INH</text>
<text x="278.9" y="201.3">15</text>
<text x="151.3" y="208">SDA</text>
<text x="160.5" y="206.6">4</text>
<text x="241.2" y="204.8">3</text>
<text x="241.2" y="208.4">4</text>
<text x="244.7" y="206.6">E</text>
<text x="274.9" y="206.6">D</text>
<text x="278.9" y="208.4">13</text>
<text x="278.9" y="204.8">14</text>
<text x="151.6" y="215.1">CS8</text>
<text x="160.5" y="213.6">5</text>
<text x="241.2" y="211.9">5</text>
<text x="241.2" y="215.4">6</text>
<text x="244.7" y="210.1">F</text>
<text x="244.7" y="213.6">G</text>
<text x="275.2" y="210.1">C</text>
<text x="275.2" y="213.6">B</text>
<text x="278.9" y="215.4">11</text>
<text x="278.9" y="211.9">12</text>
<text x="160.5" y="220.7">6</text>
<text x="241.2" y="218.9">7</text>
<text x="244.7" y="217.2">H</text>
<text x="244.7" y="220.7">Q#H</text>
<text x="271" y="220.7">SER</text>
<text x="275.2" y="217.2">A</text>
<text x="278.9" y="218.9">10</text>
<text x="150.9" y="222.1">SDO</text>
<text x="272.5" y="224.2">QH</text>
<text x="278.9" y="222.5">9</text>
<text x="114.2" y="257.7">1</text>
<text x="154.8" y="256">1</text>
<text x="158.3" y="257.7">tp</text>
<text x="197.1" y="256">1</text>
<text x="200.6" y="257.7">tp</text>
<text x="117.7" y="259.5">tp</text>
<text x="114.2" y="273.6">1</text>
<text x="117.7" y="275.4">tp</text>
<text x="154.8" y="273.6">1</text>
<text x="158.3" y="275.4">tp</text>
<text x="197.1" y="273.6">1</text>
<text x="200.6" y="275.4">tp</text>
</g>
<g font-size="3.2" fill="#f00">
<text x="269" y="40.8">VCC</text>
<text x="277.1" y="39">16</text>
<text x="50.7" y="58.4">8</text>
<text x="56" y="60.2">VCC</text>
<text x="277.1" y="118.4">16</text>
<text x="269" y="120.2">VCC</text>
<text x="278.9" y="197.8">16</text>
<text x="270.8" y="199.5">VCC</text>
</g>
</svg>
